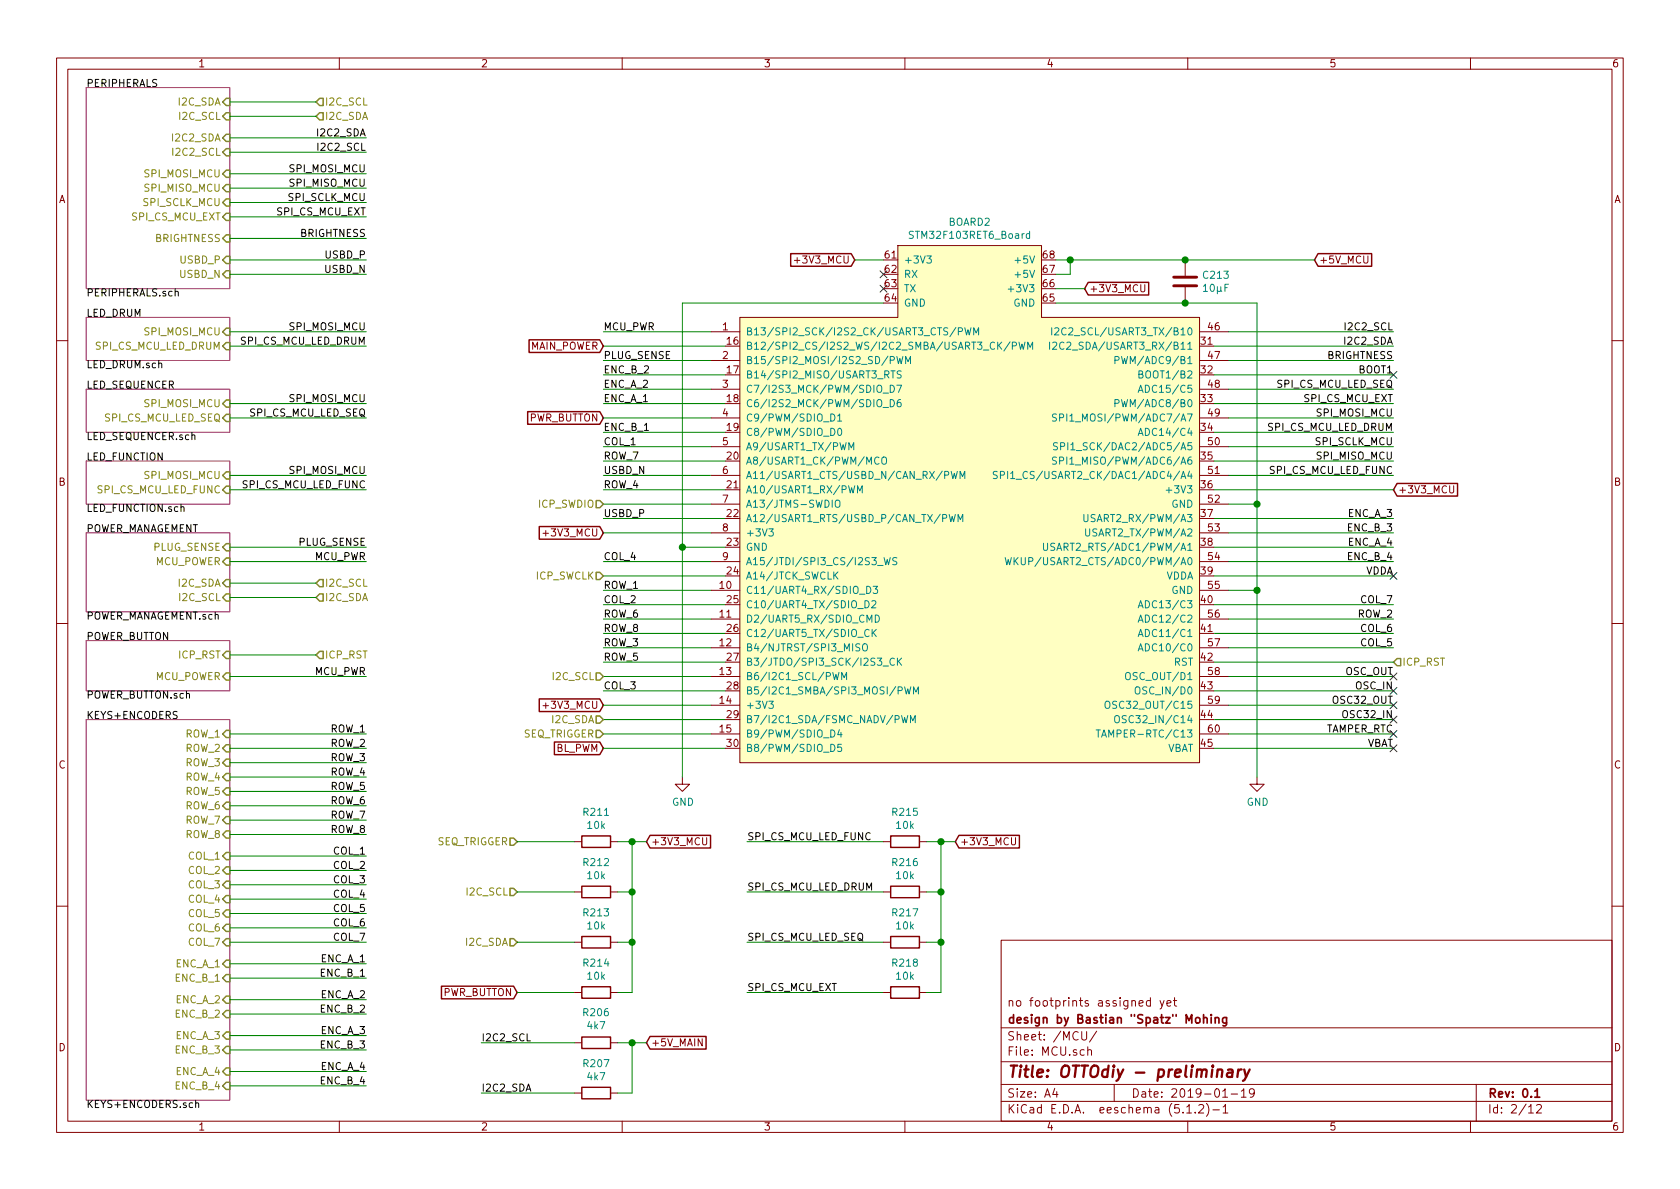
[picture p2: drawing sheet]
<svg xmlns="http://www.w3.org/2000/svg" width="297mm" height="210mm" viewBox="0 0 297 210" stroke-linecap="round" stroke-linejoin="round" font-family="sans-serif">
<g fill="none" stroke="#840000" stroke-width=".18">
<path d="M10 10.3h277v189.9h-277zM12 12.2h273v186.1h-273zM60 10.3v1.9M110 10.3v1.9M160 10.3v1.9M210 10.3v1.9M260 10.3v1.9M125.7 58.7h5.1M130.8 56.1h27.9v-12.7h25.4v12.7h28v78.8h-81.3zM140.5 46h.9M201.7 50.3v1.1l.2 .2h.3l.2-.2v-1.1M209.5 46v2.8"/>
<path d="M209.5 50.8v2.8M212.1 58.7h5.1M10 60.2h2M125.7 63.7h5.1M125.7 68.8h5.1M125.7 73.9h5.1M125.7 79h5.1M212.1 63.7h5.1M212.1 68.8h5.1M212.1 73.9h5.1M212.1 79h5.1M285 60.2h2"/>
<path d="M96 94.3h1M125.7 84.1h5.1M125.7 89.1h5.1M125.7 94.2h5.1M125.7 99.3h5.1M212.1 84.1h5.1M212.1 89.1h5.1M212.1 94.2h5.1M212.1 99.3h5.1M256.3 85.9v1l.2 .3h.3l.2-.3v-1M10 110.3h2M125.7 104.4h5.1"/>
<path d="M125.7 109.5h5.1M125.7 114.5h5.1M125.7 119.6h5.1M212.1 104.4h5.1M212.1 109.5h5.1M212.1 114.5h5.1M212.1 119.6h5.1M285 110.3h2M96 124.8h1M120.6 137.4v1.3h1.3l-1.3 1.2-1.2-1.2h1.2M125.7 124.7h5.1M125.7 129.8h5.1"/>
<path d="M212.1 124.7h5.1M212.1 129.8h5.1M222.2 137.4v1.3h1.3l-1.3 1.2-1.2-1.2h1.2M101.6 157.7h1.3M101.6 148.8h1.3M107.9 157.7h1.3M107.9 148.8h1.3M124.2 148.1v1.1l.3 .2h.2l.2-.2v-1.1M156.2 157.7h1.3M156.2 148.8h1.3M162.6 157.7h1.2M162.6 148.8h1.2"/>
<path d="M178.8 148.1v1.1l.3 .2h.2l.3-.2v-1.1M10 160.2h2M101.6 166.6h1.3M101.6 175.5h1.3M107.9 166.6h1.3M107.9 175.5h1.3M156.2 166.6h1.3M156.2 175.5h1.3M162.6 166.6h1.2M162.6 175.5h1.2M177 166.3h108v32h-108zM203.4 177l-.4-.1-.3 .3 .1 .6h.6"/>
<path d="M203.4 176.4v1.5M205.1 176.9l.4 1M205.8 176.9l-.5 1.4-.2 .1M206.3 177.4l.7-.1v-.3l-.4-.1-.3 .2 .1 .7h.6M207.5 176.9h.6M207.7 176.4v1.3l.4 .2M285 160.2h2M60 198.3v1.9M101.6 184.4h1.3M101.6 193.3h1.3M107.9 184.4h1.3M107.9 193.3h1.3"/>
<path d="M110 198.3v1.9M160 198.3v1.9M177 194.8h108M177 191.8h108M177 187.8h108M177 181.8h108M186.5 192.5l-.4 1h1M186.8 193v1M191.3 182.4v1.2l.3 .3h.2l.3-.3v-1.2M192.3 185.7h.1a.37 .37 0 0 1 .6 .1v.8M192.3 185.1v1.5M193.9 182.3l-1.3 2"/>
<path d="M197 191.8v3M209.8 195.8l.5-.5v1.5M209.8 196.8h.9M210 198.3v1.9M211.3 196.7v.1M212 195.5l.2-.2h.3l.3 .5-.9 1h.9M213.3 195.1a1.71 1.71 0 0 1 0 2.3M214.5 196.3h1.1M216.2 194h.8M216.3 195.8l.4-.5v1.5M216.3 196.8h.8M217.7 193.5h1.1"/>
<path d="M219.5 193l.4-.5v1.5M219.5 194h.8M221.8 193.2l-.3 .3h-.3l-.3-.3v-.4l.2-.2 .4-.1 .2 .2a1.13 1.13 0 0 1-.2 1.2l-.4 .1M260 198.3v1.9M261 191.8v6.5M270.3 195.8l.4-.5v1.5M270.3 196.8h.8M271.7 195.5l.2-.2h.4l.2 .5-.9 1h.9"/>
</g>
<path d="M212.8 179.4v1.5M214.1 179.4v.2M214.1 179.9v1M214.9 179.9v1M216.9 179.9v1.2l-.3 .3h-.4M212.8 180.1l.2-.2 .4 .1v.9M214.9 180.1v-.1a.37 .37 0 0 1 .6 .1v.8M216.9 180l-.5-.1-.2 .3v.6l.2 .1 .5-.1M271.4 193l.4-.5v1.5M271.4 194h.8" fill="none" stroke="#840000" stroke-width=".3"/>
<path d="M215.3 189.3a.5 .5 0 0 1 .8 .1l-.1 1M217.1 189.2h.8l-.1 1.2M217.9 189.6l-.7 .1a.41 .41 0 0 0-.3 .3 .41 .41 0 0 0 .2 .4l.7-.1M218.9 189.1l-.1 1.3M219.5 189.1a.55 .55 0 0 0-.6 .4M220 189.1l.3 1.3M221 189.1l-.9 1.8-.3 .2" fill="none" stroke="#840000" stroke-width=".41"/>
<g fill="none" stroke="#008400" stroke-width=".18">
<path d="M40.6 18h15.3M40.6 20.6h15.3M40.6 24.4h24.2M40.6 26.9h24.2M40.6 30.7h24.2M40.6 33.3h24.2M40.6 35.8h24.2M40.6 38.3h24.2M40.6 58.7h24.2M40.6 48.5h24.2M40.6 46h24.2M40.6 42.2h24.2"/>
<path d="M106.7 58.7h19M151.1 46h5.1M156.2 53.6h-35.6v83.8M186.7 53.6h35.5v83.8M186.7 46h45.7M186.7 51h5.1M189.2 46v2.5h-2.5M217.2 58.7h29.2M40.6 61.2h24.2M40.6 71.4h24.2M40.6 73.9h24.2M106.7 61.2h21.6"/>
<path d="M106.7 63.7h19M106.7 66.3h21.6M106.7 68.8h19M106.7 71.4h21.6M106.7 73.9h19M106.7 76.4h21.6M106.7 79h19M214.6 61.2h31.8M214.6 66.3h31.8M214.6 71.4h31.8M214.6 76.4h31.8M217.2 63.7h29.2"/>
<path d="M217.2 68.8h29.2M217.2 73.9h29.2M217.2 79h29.2M40.6 96.8h24.2M40.6 84.1h24.2M40.6 86.6h24.2M40.6 99.3h24.2M106.7 84.1h19M106.7 89.1h19M106.7 91.7h21.6M106.7 94.2h19M106.7 81.5h21.6"/>
<path d="M106.7 86.6h21.6M106.7 99.3h19M120.6 96.8h7.7M214.6 96.8h31.8M214.6 91.7h31.8M214.6 81.5h31.8M214.6 86.6h31.8M217.2 84.1h29.2M217.2 89.1h5M217.2 94.2h29.2M217.2 99.3h29.2M40.6 119.6h24.2"/>
<path d="M40.6 103.1h15.3M40.6 105.7h15.3M40.6 115.8h15.3M106.7 104.4h19M106.7 101.8h21.6M106.7 119.6h19M106.7 117.1h21.6M106.7 106.9h21.6M106.7 109.5h19M106.7 112h21.6M106.7 114.5h19M214.6 101.8h31.8"/>
<path d="M214.6 117.1h31.8M214.6 106.9h31.8M214.6 112h31.8M217.2 104.4h5M217.2 119.6h29.2M217.2 109.5h29.2M217.2 114.5h29.2M40.6 129.8h24.2M40.6 132.3h24.2M40.6 134.9h24.2M40.6 137.4h24.2M40.6 139.9h24.2"/>
<path d="M106.7 124.7h19M106.7 127.2h21.6M106.7 129.8h19M106.7 132.3h21.6M106.7 122.2h21.6M214.6 127.2h31.8M214.6 132.3h31.8M214.6 122.2h31.8M217.2 124.7h29.2M217.2 129.8h29.2M40.6 142.5h24.2M40.6 145h24.2"/>
<path d="M40.6 147.6h24.2M40.6 151.4h24.2M40.6 153.9h24.2M40.6 156.5h24.2M40.6 159h24.2M91.4 148.8h10.2M91.4 157.7h10.2M109.2 148.8h5.1M109.2 157.7h2.6M111.8 148.8v26.7h-2.6M132.1 148.8h24.1M132.1 157.7h24.1"/>
<path d="M163.8 148.8h5.1M163.8 157.7h2.6M166.4 148.8v26.7h-2.6M40.6 166.6h24.2M40.6 161.5h24.2M40.6 164.1h24.2M40.6 173h24.2M40.6 176.8h24.2M40.6 179.3h24.2M40.6 170.4h24.2M91.4 166.6h10.2M91.4 175.5h10.2"/>
<path d="M109.2 166.6h2.6M132.1 166.6h24.1M132.1 175.5h24.1M163.8 166.6h2.6M40.6 183.1h24.2M40.6 185.7h24.2M40.6 189.5h24.2M40.6 192h24.2M85.1 184.4h16.5M85.1 193.3h16.5M109.2 184.4h5.1M111.8 184.4v8.9h-2.6"/>
</g>
<g fill="#008400" stroke="#008400" stroke-width=".25">
<circle cx="222.3" cy="104.4" r=".51"/>
<circle cx="120.7" cy="96.8" r=".51"/>
<circle cx="111.8" cy="184.4" r=".51"/>
<circle cx="189.2" cy="46" r=".51"/>
<circle cx="222.3" cy="89.1" r=".51"/>
<circle cx="209.6" cy="53.6" r=".51"/>
<circle cx="209.6" cy="46" r=".51"/>
<circle cx="166.4" cy="148.8" r=".51"/>
<circle cx="111.8" cy="148.8" r=".51"/>
<circle cx="111.8" cy="157.7" r=".51"/>
<circle cx="111.8" cy="166.6" r=".51"/>
<circle cx="166.4" cy="157.7" r=".51"/>
<circle cx="166.4" cy="166.6" r=".51"/>
</g>
<g fill="none" stroke="#840000" stroke-width=".25">
<path d="M139.8 44.9h10.7l.6 1.1-.6 1.1h-10.7zM192.4 49.9h10.7v2.3h-10.7l-.6-1.2zM233 44.9h9.5v2.2h-9.5l-.6-1.1zM93.3 72.8h12.7l.7 1.1-.7 1.1h-12.7zM93.5 60.1h12.5l.7 1.1-.7 1.1h-12.5zM95.4 93.1h10.6l.7 1.1-.7 1.1h-10.6zM247 85.5h10.7v2.2h-10.7l-.6-1.1zM95.4 123.6h10.6l.7 1.1-.7 1.1h-10.6zM98 131.2h8l.7 1.1-.7 1.1h-8zM102.9 156.7h5v2h-5zM102.9 147.8h5v2.1h-5zM114.9 147.7h10.7v2.3h-10.7l-.6-1.2z"/>
<path d="M157.5 147.8h5.1v2.1h-5.1zM157.5 156.7h5.1v2h-5.1zM169.5 147.7h10.7v2.3h-10.7l-.6-1.2zM78.1 174.4h12.7l.6 1.1-.6 1.1h-12.7zM102.9 165.6h5v2h-5zM102.9 174.5h5v2h-5zM157.5 165.6h5.1v2h-5.1zM157.5 174.5h5.1v2h-5.1zM102.9 183.4h5v2h-5zM102.9 192.3h5v2h-5zM114.9 183.3h9.9v2.2h-9.9l-.6-1.1z"/>
</g>
<g fill="none" stroke="#000084" stroke-width=".18">
<path d="M155.6 47.9l1.2 1.2M155.6 50.4l1.2 1.3M156.8 47.9l-1.2 1.2M156.8 50.4l-1.2 1.3M245.8 65.7l1.2 1.2M247 65.7l-1.2 1.2M245.8 119l1.2 1.2M245.8 101.2l1.2 1.3M247 119l-1.2 1.2M247 101.2l-1.2 1.3M245.8 121.6l1.2 1.2M245.8 124.1l1.2 1.2"/>
<path d="M245.8 126.6l1.2 1.3M245.8 129.2l1.2 1.2M245.8 131.7l1.2 1.2M247 121.6l-1.2 1.2M247 124.1l-1.2 1.2M247 126.6l-1.2 1.3M247 129.2l-1.2 1.2M247 131.7l-1.2 1.2"/>
</g>
<path d="M207.5 50.5h4.1M207.5 49h4.1" fill="none" stroke="#840000" stroke-width=".51"/>
<g fill="none" stroke="#848400" stroke-width=".25">
<path d="M39.4 18l.6-.6h.6v1.3h-.6zM40 19.9h.6v1.3h-.6l-.6-.6zM55.9 18l.6-.6h.6v1.3h-.6zM56.5 19.9h.6v1.3h-.6l-.6-.6zM39.4 24.4l.6-.7h.6v1.3h-.6zM39.4 26.9l.6-.6h.6v1.3h-.6zM39.4 30.7l.6-.6h.6v1.3h-.6zM39.4 38.3l.6-.6h.6v1.3h-.6zM39.4 33.3l.6-.7h.6v1.3h-.6zM39.4 35.8l.6-.6h.6v1.2h-.6zM39.4 58.7l.6-.7h.6v1.3h-.6zM39.4 42.2l.6-.7h.6v1.3h-.6z"/>
<path d="M39.4 46l.6-.7h.6v1.3h-.6zM39.4 48.5l.6-.6h.6v1.2h-.6zM39.4 61.2l.6-.6h.6v1.2h-.6zM39.4 73.9l.6-.6h.6v1.2h-.6zM39.4 71.4l.6-.7h.6v1.3h-.6zM39.4 96.8l.6-.7h.6v1.3h-.6zM40 98.7h.6v1.2h-.6l-.6-.6zM40 86h.6v1.2h-.6l-.6-.6zM40 83.4h.6v1.3h-.6l-.6-.6zM105.4 88.5h.6l.7 .6-.7 .7h-.6zM39.4 103.1l.6-.6h.6v1.3h-.6zM40 105h.6v1.3h-.6l-.6-.6z"/>
<path d="M40 115.2h.6v1.3h-.6l-.6-.7zM40 119h.6v1.3h-.6l-.6-.7zM55.9 105.7l.6-.7h.6v1.3h-.6zM56.5 115.2h.6v1.3h-.6l-.6-.7zM56.5 102.5h.6v1.3h-.6l-.6-.7zM105.4 119h.6l.7 .6-.7 .7h-.6zM105.4 101.2h.6l.7 .6-.7 .7h-.6zM247 116.5h.6v1.2h-.6l-.6-.6zM39.4 137.4l.6-.6h.6v1.2h-.6zM40 129.2h.6v1.2h-.6l-.6-.6zM40 131.7h.6v1.3h-.6l-.6-.7zM40 134.2h.6v1.3h-.6l-.6-.6z"/>
<path d="M40 139.3h.6v1.3h-.6l-.6-.7zM105.4 126.6h.6l.7 .6-.7 .7h-.6zM105.4 129.2h.6l.7 .6-.7 .6h-.6zM40 141.9h.6v1.2h-.6l-.6-.6zM40 144.4h.6v1.3h-.6l-.6-.7zM40 150.7h.6v1.3h-.6l-.6-.6zM40 153.3h.6v1.3h-.6l-.6-.7zM40 155.8h.6v1.3h-.6l-.6-.6zM40 158.4h.6v1.2h-.6l-.6-.6zM40 146.9h.6v1.3h-.6l-.6-.6zM90.2 157.1h.6l.6 .6-.6 .7h-.6zM90.2 148.2h.6l.6 .6-.6 .7h-.6z"/>
<path d="M39.4 161.5l.6-.6h.6v1.3h-.6zM39.4 173l.6-.7h.6v1.3h-.6zM39.4 166.6l.6-.6h.6v1.3h-.6zM40 163.4h.6v1.3h-.6l-.6-.6zM40 169.8h.6v1.3h-.6l-.6-.7zM40 176.1h.6v1.3h-.6l-.6-.6zM40 178.7h.6v1.3h-.6l-.6-.7zM90.2 166h.6l.6 .6-.6 .7h-.6zM39.4 183.1l.6-.6h.6v1.3h-.6zM39.4 189.5l.6-.7h.6v1.3h-.6zM40 191.4h.6v1.3h-.6l-.6-.7zM40 185h.6v1.3h-.6l-.6-.6z"/>
</g>
<path d="M15.2 15.5h25.4v35.5h-25.4zM15.2 56.1h25.4v7.6h-25.4zM15.2 68.8h25.4v7.6h-25.4zM15.2 94.2h25.4v14h-25.4zM15.2 81.5h25.4v7.6h-25.4zM15.2 113.3h25.4v8.9h-25.4zM15.2 127.2h25.4v67.4h-25.4z" fill="none" stroke="#840084" stroke-width=".18"/>
<path d="M31 51.6l.1-.1 .3 .1 .1 .7M34.6 195.1l.2-.1 .3 .1v.8" fill="none" stroke="#000" stroke-width=".18"/>
<path d="M130.8 56.1h27.9v-12.7h25.4v12.7h28v78.8h-81.3z" fill="#ffffc2" stroke="#ffffc2" stroke-width=".18"/>
<g fill="none" stroke="#008484" stroke-width=".18">
<path d="M161.5 41l-.5-.1-.2 .1v.2l.1 .2 .5 .2 .1 .3-.3 .3-.4-.1M163.9 45.3h.8l-.5 .4 .4 .2v.5l-.2 .1-.5-.1M169 57.9l-1.1 1.6M169.4 58.6h.7l.1-.2-.1-.3-.2-.1h-.5v1.2M170.6 58l.3 1.2 .2-.9 .3 .9 .3-1.2M172.2 59.2v-1.2l.4 .9 .4-.9v1.2M178.3 51.1h.9M182 41.4l-.3-.1-.2 .2 .1 .6h.4M182 40.9v1.3M186 58v1.2M186.5 58.1l.5-.1 .2 .3-.8 .9h.8M188.5 58.1a.6 .6 0 0 0-.9 .4 .6 .6 0 0 0 .6 .7l.3-.1"/>
<path d="M146.9 75.7a.64 .64 0 0 1 .7 .7 .64 .64 0 0 1-.7 .6zM146.9 73.2a.64 .64 0 0 1 .7 .6 .64 .64 0 0 1-.7 .7zM148.1 73.6l.4-.4v1.3M148.1 74.5h.7M148.2 75.9l.2-.2a.69 .69 0 0 1 .4 .7 .69 .69 0 0 1-.4 .6l-.2-.1-.1-.4zM150.1 79.5v-1.2l.4 .9 .5-.9v1.2M156.1 72.1h1M156.1 69.5h1M157.4 70.7a.64 .64 0 0 1 .7 .6 .64 .64 0 0 1-.7 .6zM157.4 63.7l.6-.1 .1-.1v-.3l-.2-.2h-.5v1.3M157.4 68.1a.64 .64 0 0 1 .7 .7 .64 .64 0 0 1-.7 .6zM157.5 65.6h.8"/>
<path d="M157.9 65.6v1.2M158.6 63l.3 1.3 .2-.9 .2 .9 .3-1.3M158.6 68.1h.8l-.5 1.3M159.2 70.7h-.3a.87 .87 0 0 0 0 1.2l.4-.1v-.5l-.4-.2-.3 .3M159.3 65.7l-.4-.1-.2 .1v.4l.5 .2 .1 .3-.2 .2h-.5M160.1 64.3v-1.3l.5 1 .4-1v1.3M178.6 60.4l-1.1 1.7M179 61.2l.6-.1 .1-.2v-.3l-.2-.1h-.5v1.3M180.2 60.5l.2 1.3 .3-.9 .2 .9 .3-1.3M181.7 61.8v-1.3l.4 .9 .5-.9v1.3M185.6 60.5v1.3M186.1 60.6l.5-.1 .2 .4v.2l-.7 .7h.7"/>
<path d="M186.8 73.3l-.5-.1-.2 .1 .1 .5 .5 .2 .1 .2-.2 .3-.5-.1M187 78.4l-.5-.1-.2 .1 .1 .4 .5 .2 .1 .3-.3 .2h-.4M187.4 73.9l.6-.1v-.5l-.2-.1h-.4v1.3M187.5 78.9h.6l.1-.5-.2-.1h-.5v1.2M188.1 60.6a.5 .5 0 0 0-.6 0 .5 .5 0 0 0-.1 .6 .45 .45 0 0 0 .2 .5 .45 .45 0 0 0 .5-.1M197.1 71.3h.6l.2-.2-.1-.3-.2-.1h-.5v1.2M197.1 63.7l.6-.1 .2-.1-.1-.3-.2-.2h-.5v1.3M201.2 77l.5-1.3 .4 1.3M201.2 69.4l.5-1.3 .4 1.3M201.4 66.2l.5-.1 .1-.2v-.2l-.6-.1v1.2h.5l.2-.2v-.2l-.3-.2M201.4 76.7h.6M201.4 69h.6"/>
<path d="M135.9 93.5h.8l-.4 .5 .4 .1v.6l-.2 .1-.6-.1M147.7 88.6a.45 .45 0 0 1 .8 0 .88 .88 0 0 1-.3 1.1h-.3a1.07 1.07 0 0 1-.2-1.1zM151.6 87.2v-1.3l.4 .9 .5-.9v1.3M155.2 100h.9M155.4 80.9a.6 .6 0 0 0-.8 .5 .6 .6 0 0 0 .6 .7l.2-.1M156 81a.45 .45 0 0 1 .7 0 .88 .88 0 0 1-.3 1.1l-.3-.1a1.07 1.07 0 0 1-.1-1zM156.3 98.6l.3 1.3 .3-.9 .2 .9 .3-1.3M158.6 98.7l-.5-.1-.2 .1v.4l.5 .2 .2 .3-.3 .3-.5-.1M166.7 91.6l.6-.1v-.4l-.1-.1h-.5v1.2M167 84h.6l.1-.5-.2-.1h-.5v1.2M167.8 91l.3 1.2 .3-.9 .2 .9 .3-1.2M168.2 83.4l.3 1.2 .2-.9 .3 .9 .3-1.2"/>
<path d="M169.4 92.2v-1.2l.4 .9 .4-.9v1.2M169.7 84.6v-1.2l.5 .9 .4-.9v1.2M176.3 83.4h-.5l-.1 .1v.4l.6 .2v.3l-.2 .2h-.5M176.9 84l.6-.1v-.4l-.1-.1h-.5v1.2M177.7 98.6l.3 1.3 .3-.9 .2 .9 .3-1.3M178.2 83.4v1.2M178.7 83.7l.3-.3v1.2M178.7 84.6h.7M179.3 98.6v1.3M179.5 99.2l.5 .7M180 98.6l-.7 .7M184.5 96.1v1l.2 .2h.3l.2-.2v-1"/>
<path d="M186.5 96.1h-.5l-.2 .1 .1 .4 .5 .2 .1 .3-.2 .2h-.5M186.8 80.9l-.5-.1-.2 .1 .1 .5 .5 .2 .1 .3-.2 .2-.5-.1M187.4 81.5l.6-.1v-.5l-.2-.1h-.4v1.3M191.6 91v1l.3 .2h.2l.3-.2v-1M191.9 93.5v1.1l.3 .2h.2l.3-.2v-1.1M206.2 86.7h1M147.2 118.9l.3 1.3 .3-.9 .2 .9 .3-1.3M147.6 101.7l.6 .7M148.2 101.1l-.8 .8M152 113.9l-.5-.1-.1 .2v.3l.5 .3 .1 .3-.2 .2h-.5M152.6 114l.2-.2a.45 .45 0 0 1 .6 .5v.4l-.2 .4h-.5a.92 .92 0 0 1-.1-1.1zM152.9 106.2a.64 .64 0 0 1 .8 .7 .64 .64 0 0 1-.8 .6z"/>
<path d="M153.2 103.7a.64 .64 0 0 1 .8 .6 .64 .64 0 0 1-.8 .6zM153.7 111.4a.51 .51 0 0 0-.7 0 .51 .51 0 0 0-.1 .6 .46 .46 0 0 0 .2 .5 .46 .46 0 0 0 .6-.1M154.2 106.3l.4-.1 .3 .4-.1 .2-.7 .7h.8M154.2 111.3v1.3M154.4 103.7h.8l-.4 .5 .3 .1v.5l-.2 .1-.5-.1M154.4 111.9l.5 .7M154.8 108.8a.64 .64 0 0 1 .7 .6 .64 .64 0 0 1-.7 .6zM154.9 111.3l-.7 .7M156.1 117.8h1M158.1 116.5a.6 .6 0 0 0-.8 .4 .6 .6 0 0 0 .6 .7l.2-.1M158.7 116.4v1.2M158.9 116.9l.5 .7"/>
<path d="M159.4 116.4l-.7 .7M199.1 119.1a.45 .45 0 0 1 .7 0 .92 .92 0 0 1-.2 1.1l-.4-.1a1.07 1.07 0 0 1-.1-1zM201.2 107.5l.5-1.3 .4 1.3M201.2 112.6l.5-1.3 .4 1.3M201.2 110l.5-1.2 .4 1.2M201.2 115.1l.5-1.3 .4 1.3M201.4 107.1h.6M201.4 112.2h.6M201.4 109.7h.6M201.4 114.8h.6M135.9 124h.8l-.4 .5 .4 .1v.5l-.2 .2-.6-.2M146.9 129.1a.64 .64 0 0 1 .7 .6 .64 .64 0 0 1-.7 .6z"/>
<path d="M146.9 131.6a.64 .64 0 0 1 .7 .7 .64 .64 0 0 1-.7 .6zM148.4 129l-.3 .9h.8M148.7 129.5v.8M148.8 131.6h-.6l-.1 .6 .2-.1 .5 .1v.6l-.2 .1-.5-.1M148.8 120.2v-1.3l.5 .9 .4-.9v1.3M158.8 122.1h.6l.1-.2v-.3l-.2-.1h-.5v1.2M159.4 126.5l.3 1.3 .2-.9 .3 .9 .3-1.3M159.9 121.5l.3 1.2 .3-.9 .2 .9 .3-1.2M161 127.8v-1.3l.4 1 .4-1v1.3M161.5 122.7v-1.2l.5 .9 .4-.9v1.2M193.8 129.1h.7M194.2 129.1v1.2"/>
<path d="M194.8 130.3l.4-1.2 .4 1.2M194.9 130h.6M195.5 124.2l.2-.2a.47 .47 0 0 1 .5 .4v.7l-.3 .2-.3-.1a1 1 0 0 1-.1-1zM197.1 126.7a.45 .45 0 0 1 .8 0 .88 .88 0 0 1-.3 1.1h-.3a1.07 1.07 0 0 1-.2-1.1zM200.8 121.6a.45 .45 0 0 1 .7 0 .88 .88 0 0 1-.3 1.1h-.3a1.07 1.07 0 0 1-.1-1.1z"/>
</g>
<text font-size="2.8" fill="#840000" x="178" y="190.5">Title: OTTOdiy - preliminary</text>
<g font-size="2.1" fill="#840000">
<text x="178" y="178">no footprints assigned yet</text>
<text x="178" y="184">Sheet: /MCU/</text>
<text x="178" y="181">design by Bastian &quot;Spatz&quot; Mohing</text>
<text x="178" y="186.7">File: MCU.sch</text>
<text x="178" y="196.9">KiCad E.D.A. eeschema (5.1.2)-1</text>
<text x="178" y="194.1">Size: A4</text>
<text x="200" y="194.1">Date: 2019-01-19</text>
<text x="263" y="194.1">Rev: 0.1</text>
<text x="263" y="196.9">Id: 2/12</text>
</g>
<g font-size="1.8" fill="#840000">
<text x="35" y="11.9">1</text>
<text x="85" y="11.9">2</text>
<text x="135" y="11.9">3</text>
<text x="185" y="11.9">4</text>
<text x="235" y="11.9">5</text>
<text x="285" y="11.9">6</text>
<text x="10.4" y="35.9">A</text>
<text x="285.4" y="35.9">A</text>
<text x="141.1" y="46.6">+3V3_MCU</text>
<text x="156.5" y="45.7">61</text>
<text x="184.5" y="45.7">68</text>
<text x="233.2" y="46.6">+5V_MCU</text>
<text x="156.5" y="48.3">62</text>
<text x="156.5" y="50.8">63</text>
<text x="156.5" y="53.3">64</text>
<text x="184.5" y="53.3">65</text>
<text x="184.5" y="50.8">66</text>
<text x="184.5" y="48.3">67</text>
<text x="192.6" y="51.7">+3V3_MCU</text>
<text x="127.8" y="58.4">1</text>
<text x="213.7" y="58.4">46</text>
<text x="93.7" y="61.8">MAIN_POWER</text>
<text x="127.8" y="63.5">2</text>
<text x="128.6" y="61">16</text>
<text x="212.4" y="61">31</text>
<text x="213.7" y="63.5">47</text>
<text x="127.8" y="68.6">3</text>
<text x="128.6" y="66">17</text>
<text x="128.6" y="71.1">18</text>
<text x="212.4" y="66">32</text>
<text x="212.4" y="71.1">33</text>
<text x="213.7" y="68.6">48</text>
<text x="93.4" y="74.5">PWR_BUTTON</text>
<text x="127.8" y="73.7">4</text>
<text x="128.6" y="76.2">19</text>
<text x="212.4" y="76.2">34</text>
<text x="213.7" y="73.7">49</text>
<text x="127.8" y="78.7">5</text>
<text x="127.8" y="83.8">6</text>
<text x="128.6" y="81.3">20</text>
<text x="212.4" y="81.3">35</text>
<text x="213.7" y="78.7">50</text>
<text x="213.7" y="83.8">51</text>
<text x="10.4" y="85.9">B</text>
<text x="127.8" y="88.9">7</text>
<text x="128.6" y="86.4">21</text>
<text x="212.4" y="86.4">36</text>
<text x="213.7" y="88.9">52</text>
<text x="247.2" y="87.2">+3V3_MCU</text>
<text x="285.4" y="85.9">B</text>
<text x="96.7" y="94.9">+3V3_MCU</text>
<text x="127.8" y="94">8</text>
<text x="128.6" y="91.4">22</text>
<text x="212.4" y="91.4">37</text>
<text x="213.7" y="94">53</text>
<text x="127.8" y="99.1">9</text>
<text x="128.6" y="96.5">23</text>
<text x="128.6" y="101.6">24</text>
<text x="212.4" y="96.5">38</text>
<text x="212.4" y="101.6">39</text>
<text x="213.7" y="99.1">54</text>
<text x="127.3" y="104.1">10</text>
<text x="128.6" y="106.7">25</text>
<text x="212.4" y="106.7">40</text>
<text x="213.7" y="104.1">55</text>
<text x="127.3" y="109.2">11</text>
<text x="128.6" y="111.8">26</text>
<text x="212.4" y="111.8">41</text>
<text x="213.7" y="109.2">56</text>
<text x="127.3" y="114.3">12</text>
<text x="127.3" y="119.4">13</text>
<text x="128.6" y="116.8">27</text>
<text x="212.4" y="116.8">42</text>
<text x="213.7" y="114.3">57</text>
<text x="213.7" y="119.4">58</text>
<text x="96.7" y="125.3">+3V3_MCU</text>
<text x="127.3" y="124.5">14</text>
<text x="128.6" y="121.9">28</text>
<text x="212.4" y="121.9">43</text>
<text x="213.7" y="124.5">59</text>
<text x="127.3" y="129.5">15</text>
<text x="128.6" y="127">29</text>
<text x="212.4" y="127">44</text>
<text x="213.7" y="129.5">60</text>
<text x="10.4" y="135.9">C</text>
<text x="98.2" y="133">BL_PWM</text>
<text x="128.6" y="132.1">30</text>
<text x="212.4" y="132.1">45</text>
<text x="285.4" y="135.9">C</text>
<text x="115.1" y="149.5">+3V3_MCU</text>
<text x="169.7" y="149.5">+3V3_MCU</text>
<text x="78.2" y="176.1">PWR_BUTTON</text>
<text x="10.4" y="185.9">D</text>
<text x="115.1" y="185">+5V_MAIN</text>
<text x="285.4" y="185.9">D</text>
<text x="35" y="199.9">1</text>
<text x="85" y="199.9">2</text>
<text x="135" y="199.9">3</text>
<text x="185" y="199.9">4</text>
<text x="235" y="199.9">5</text>
<text x="285" y="199.9">6</text>
</g>
<g font-size="1.8">
<text x="15.2" y="15.4">PERIPHERALS</text>
<text x="56.3" y="24.1">I2C2_SDA</text>
<text x="56.5" y="26.7">I2C2_SCL</text>
<text x="51.1" y="35.6">SPI_SCLK_MCU</text>
<text x="51.4" y="33">SPI_MISO_MCU</text>
<text x="51.4" y="30.5">SPI_MOSI_MCU</text>
<text x="49" y="38.1">SPI_CS_MCU_EXT</text>
<text x="53.2" y="41.9">BRIGHTNESS</text>
<text x="57.6" y="45.7">USBD_P</text>
<text x="15.2" y="52.4">PERIPHERALS.sch</text>
<text x="57.5" y="48.3">USBD_N</text>
<text x="15.2" y="56">LED_DRUM</text>
<text x="51.4" y="58.4">SPI_MOSI_MCU</text>
<text x="106.7" y="58.4">MCU_PWR</text>
<text x="238.1" y="58.4">I2C2_SCL</text>
<text x="15.2" y="65.1">LED_DRUM.sch</text>
<text x="42.6" y="61">SPI_CS_MCU_LED_DRUM</text>
<text x="106.7" y="63.5">PLUG_SENSE</text>
<text x="234.8" y="63.5">BRIGHTNESS</text>
<text x="237.9" y="61">I2C2_SDA</text>
<text x="15.2" y="68.7">LED_SEQUENCER</text>
<text x="51.4" y="71.1">SPI_MOSI_MCU</text>
<text x="106.7" y="68.6">ENC_A_2</text>
<text x="106.7" y="66">ENC_B_2</text>
<text x="106.7" y="71.1">ENC_A_1</text>
<text x="225.8" y="68.6">SPI_CS_MCU_LED_SEQ</text>
<text x="230.7" y="71.1">SPI_CS_MCU_EXT</text>
<text x="240.3" y="66">BOOT1</text>
<text x="15.2" y="77.8">LED_SEQUENCER.sch</text>
<text x="44.2" y="73.7">SPI_CS_MCU_LED_SEQ</text>
<text x="106.7" y="76.2">ENC_B_1</text>
<text x="224.3" y="76.2">SPI_CS_MCU_LED_DRUM</text>
<text x="233" y="73.7">SPI_MOSI_MCU</text>
<text x="15.2" y="81.4">LED_FUNCTION</text>
<text x="51.4" y="83.8">SPI_MOSI_MCU</text>
<text x="106.7" y="83.8">USBD_N</text>
<text x="106.7" y="78.7">COL_1</text>
<text x="106.7" y="81.3">ROW_7</text>
<text x="224.7" y="83.8">SPI_CS_MCU_LED_FUNC</text>
<text x="232.7" y="78.7">SPI_SCLK_MCU</text>
<text x="233" y="81.3">SPI_MISO_MCU</text>
<text x="43.1" y="86.4">SPI_CS_MCU_LED_FUNC</text>
<text x="106.7" y="86.4">ROW_4</text>
<text x="15.2" y="94.1">POWER_MANAGEMENT</text>
<text x="15.2" y="90.5">LED_FUNCTION.sch</text>
<text x="106.7" y="91.4">USBD_P</text>
<text x="238.4" y="91.4">ENC_A_3</text>
<text x="238.4" y="94">ENC_B_3</text>
<text x="52.9" y="96.5">PLUG_SENSE</text>
<text x="55.6" y="99.1">MCU_PWR</text>
<text x="106.7" y="99.1">COL_4</text>
<text x="238.4" y="96.5">ENC_A_4</text>
<text x="238.4" y="99.1">ENC_B_4</text>
<text x="241.4" y="101.6">VDDA</text>
<text x="106.7" y="104.1">ROW_1</text>
<text x="106.7" y="106.7">COL_2</text>
<text x="240.7" y="106.7">COL_7</text>
<text x="15.2" y="109.6">POWER_MANAGEMENT.sch</text>
<text x="15.2" y="113.2">POWER_BUTTON</text>
<text x="106.7" y="109.2">ROW_6</text>
<text x="106.7" y="111.8">ROW_8</text>
<text x="240.1" y="109.2">ROW_2</text>
<text x="240.7" y="111.8">COL_6</text>
<text x="55.6" y="119.4">MCU_PWR</text>
<text x="106.7" y="114.3">ROW_3</text>
<text x="106.7" y="116.8">ROW_5</text>
<text x="237.8" y="119.4">OSC_OUT</text>
<text x="240.7" y="114.3">COL_5</text>
<text x="15.2" y="123.5">POWER_BUTTON.sch</text>
<text x="106.7" y="121.9">COL_3</text>
<text x="235.9" y="124.5">OSC32_OUT</text>
<text x="239.8" y="121.9">OSC_IN</text>
<text x="15.2" y="127.1">KEYS+ENCODERS</text>
<text x="58.5" y="129.5">ROW_1</text>
<text x="234.3" y="129.5">TAMPER_RTC</text>
<text x="237.8" y="127">OSC32_IN</text>
<text x="58.5" y="132.1">ROW_2</text>
<text x="58.5" y="134.6">ROW_3</text>
<text x="58.5" y="137.2">ROW_4</text>
<text x="241.6" y="132.1">VBAT</text>
<text x="58.5" y="139.7">ROW_5</text>
<text x="58.5" y="142.2">ROW_6</text>
<text x="58.5" y="144.8">ROW_7</text>
<text x="58.5" y="147.3">ROW_8</text>
<text x="132.1" y="148.6">SPI_CS_MCU_LED_FUNC</text>
<text x="59.1" y="151.1">COL_1</text>
<text x="59.1" y="153.7">COL_2</text>
<text x="59.1" y="156.2">COL_3</text>
<text x="59.1" y="158.7">COL_4</text>
<text x="59.1" y="161.3">COL_5</text>
<text x="132.1" y="157.5">SPI_CS_MCU_LED_DRUM</text>
<text x="59.1" y="163.8">COL_6</text>
<text x="59.1" y="166.4">COL_7</text>
<text x="132.1" y="166.4">SPI_CS_MCU_LED_SEQ</text>
<text x="56.8" y="172.7">ENC_B_1</text>
<text x="56.8" y="170.2">ENC_A_1</text>
<text x="56.8" y="176.5">ENC_A_2</text>
<text x="56.8" y="179.1">ENC_B_2</text>
<text x="132.1" y="175.3">SPI_CS_MCU_EXT</text>
<text x="56.8" y="182.9">ENC_A_3</text>
<text x="56.8" y="185.4">ENC_B_3</text>
<text x="85.1" y="184.1">I2C2_SCL</text>
<text x="56.8" y="189.2">ENC_A_4</text>
<text x="56.8" y="191.8">ENC_B_4</text>
<text x="15.2" y="195.9">KEYS+ENCODERS.sch</text>
<text x="85.1" y="193">I2C2_SDA</text>
</g>
<g font-size="1.8" fill="#848400">
<text x="31.6" y="18.7">I2C_SDA</text>
<text x="31.9" y="21.2">I2C_SCL</text>
<text x="57.4" y="18.7">I2C_SCL</text>
<text x="57.4" y="21.2">I2C_SDA</text>
<text x="30.7" y="25">I2C2_SDA</text>
<text x="30.9" y="27.6">I2C2_SCL</text>
<text x="25.8" y="31.4">SPI_MOSI_MCU</text>
<text x="25.8" y="33.9">SPI_MISO_MCU</text>
<text x="23.4" y="39">SPI_CS_MCU_EXT</text>
<text x="25.5" y="36.4">SPI_SCLK_MCU</text>
<text x="27.5" y="42.8">BRIGHTNESS</text>
<text x="32" y="46.6">USBD_P</text>
<text x="31.9" y="49.1">USBD_N</text>
<text x="25.8" y="59.3">SPI_MOSI_MCU</text>
<text x="17" y="61.8">SPI_CS_MCU_LED_DRUM</text>
<text x="18.6" y="74.5">SPI_CS_MCU_LED_SEQ</text>
<text x="25.8" y="72">SPI_MOSI_MCU</text>
<text x="17.4" y="87.2">SPI_CS_MCU_LED_FUNC</text>
<text x="25.8" y="84.7">SPI_MOSI_MCU</text>
<text x="95.2" y="89.8">ICP_SWDIO</text>
<text x="27.2" y="97.4">PLUG_SENSE</text>
<text x="27.4" y="99.9">MCU_POWER</text>
<text x="31.6" y="103.8">I2C_SDA</text>
<text x="31.9" y="106.3">I2C_SCL</text>
<text x="57.4" y="103.8">I2C_SCL</text>
<text x="57.4" y="106.3">I2C_SDA</text>
<text x="94.7" y="102.5">ICP_SWCLK</text>
<text x="31.6" y="116.5">ICP_RST</text>
<text x="57.4" y="116.5">ICP_RST</text>
<text x="247.9" y="117.7">ICP_RST</text>
<text x="27.4" y="120.3">MCU_POWER</text>
<text x="97.9" y="120.3">I2C_SCL</text>
<text x="32.8" y="130.4">ROW_1</text>
<text x="92.4" y="130.4">SEQ_TRIGGER</text>
<text x="97.7" y="127.9">I2C_SDA</text>
<text x="32.8" y="133">ROW_2</text>
<text x="32.8" y="135.5">ROW_3</text>
<text x="32.8" y="138">ROW_4</text>
<text x="32.8" y="140.6">ROW_5</text>
<text x="32.8" y="143.1">ROW_6</text>
<text x="32.8" y="145.7">ROW_7</text>
<text x="32.8" y="148.2">ROW_8</text>
<text x="77.1" y="149.5">SEQ_TRIGGER</text>
<text x="33.4" y="152">COL_1</text>
<text x="33.4" y="154.6">COL_2</text>
<text x="33.4" y="157.1">COL_3</text>
<text x="33.4" y="159.6">COL_4</text>
<text x="82.7" y="158.4">I2C_SCL</text>
<text x="33.4" y="162.2">COL_5</text>
<text x="33.4" y="164.7">COL_6</text>
<text x="33.4" y="167.3">COL_7</text>
<text x="82.4" y="167.3">I2C_SDA</text>
<text x="31.2" y="171.1">ENC_A_1</text>
<text x="31.2" y="173.6">ENC_B_1</text>
<text x="31.2" y="177.4">ENC_A_2</text>
<text x="31.2" y="180">ENC_B_2</text>
<text x="31.2" y="183.8">ENC_A_3</text>
<text x="31.2" y="190.1">ENC_A_4</text>
<text x="31.2" y="186.3">ENC_B_3</text>
<text x="31.2" y="192.7">ENC_B_4</text>
</g>
<g font-size="1.8" fill="#008484">
<text x="167.7" y="39.9">BOARD2</text>
<text x="159.8" y="46.6">+3V3</text>
<text x="161.3" y="42.2">STM32F103RET6_Board</text>
<text x="179.9" y="46.6">+5V</text>
<text x="159.8" y="49.1">RX</text>
<text x="159.8" y="51.7">TX</text>
<text x="178.9" y="51.7">+3V3</text>
<text x="179.9" y="49.1">+5V</text>
<text x="212.9" y="49.3">C213</text>
<text x="212.9" y="51.6">10µF</text>
<text x="131.8" y="59.3">B13/SPI2_SCK/I2S2_CK/USART3_CTS/PWM</text>
<text x="159.8" y="54.2">GND</text>
<text x="179.2" y="54.2">GND</text>
<text x="188.3" y="59.3">I2C2_SCL/USART3_TX/B10</text>
<text x="131.8" y="61.8">B12/SPI2_CS/I2S2_WS/I2C2_SMBA/USART3_CK/PWM</text>
<text x="131.8" y="64.4">B15/SPI2_MOSI/I2S2_SD/PWM</text>
<text x="187.9" y="61.8">I2C2_SDA/USART3_RX/B11</text>
<text x="198.7" y="64.4">PWM/ADC9/B1</text>
<text x="131.8" y="66.9">B14/SPI2_MISO/USART3_RTS</text>
<text x="131.8" y="69.5">C7/I2S3_MCK/PWM/SDIO_D7</text>
<text x="202.2" y="66.9">BOOT1/B2</text>
<text x="202.5" y="69.5">ADC15/C5</text>
<text x="131.8" y="72">C6/I2S2_MCK/PWM/SDIO_D6</text>
<text x="131.8" y="77.1">C8/PWM/SDIO_D0</text>
<text x="131.8" y="74.5">C9/PWM/SDIO_D1</text>
<text x="188.8" y="74.5">SPI1_MOSI/PWM/ADC7/A7</text>
<text x="198.7" y="72">PWM/ADC8/B0</text>
<text x="202.5" y="77.1">ADC14/C4</text>
<text x="131.8" y="82.2">A8/USART1_CK/PWM/MCO</text>
<text x="131.8" y="79.6">A9/USART1_TX/PWM</text>
<text x="188.8" y="82.2">SPI1_MISO/PWM/ADC6/A6</text>
<text x="189.2" y="79.6">SPI1_SCK/DAC2/ADC5/A5</text>
<text x="131.8" y="87.2">A10/USART1_RX/PWM</text>
<text x="131.8" y="84.7">A11/USART1_CTS/USBD_N/CAN_RX/PWM</text>
<text x="131.8" y="89.8">A13/JTMS-SWDIO</text>
<text x="179.3" y="84.7">SPI1_CS/USART2_CK/DAC1/ADC4/A4</text>
<text x="206.9" y="87.2">+3V3</text>
<text x="207.1" y="89.8">GND</text>
<text x="131.8" y="92.3">A12/USART1_RTS/USBD_P/CAN_TX/PWM</text>
<text x="131.8" y="94.9">+3V3</text>
<text x="193" y="92.3">USART2_RX/PWM/A3</text>
<text x="193.2" y="94.9">USART2_TX/PWM/A2</text>
<text x="131.8" y="97.4">GND</text>
<text x="131.8" y="99.9">A15/JTDI/SPI3_CS/I2S3_WS</text>
<text x="180.7" y="99.9">WKUP/USART2_CTS/ADC0/PWM/A0</text>
<text x="186.6" y="97.4">USART2_RTS/ADC1/PWM/A1</text>
<text x="131.8" y="105">C11/UART4_RX/SDIO_D3</text>
<text x="131.8" y="102.5">A14/JTCK_SWCLK</text>
<text x="131.8" y="107.6">C10/UART4_TX/SDIO_D2</text>
<text x="202.5" y="107.6">ADC13/C3</text>
<text x="206.1" y="102.5">VDDA</text>
<text x="207.1" y="105">GND</text>
<text x="131.8" y="110.1">D2/UART5_RX/SDIO_CMD</text>
<text x="131.8" y="112.6">C12/UART5_TX/SDIO_CK</text>
<text x="202.5" y="112.6">ADC11/C1</text>
<text x="202.5" y="110.1">ADC12/C2</text>
<text x="131.8" y="115.2">B4/NJTRST/SPI3_MISO</text>
<text x="131.8" y="117.7">B3/JTDO/SPI3_SCK/I2S3_CK</text>
<text x="202.5" y="115.2">ADC10/C0</text>
<text x="207.5" y="117.7">RST</text>
<text x="131.8" y="120.3">B6/I2C1_SCL/PWM</text>
<text x="131.8" y="125.3">+3V3</text>
<text x="131.8" y="122.8">B5/I2C1_SMBA/SPI3_MOSI/PWM</text>
<text x="196.8" y="125.3">OSC32_OUT/C15</text>
<text x="199.8" y="120.3">OSC_OUT/D1</text>
<text x="201.7" y="122.8">OSC_IN/D0</text>
<text x="131.8" y="130.4">B9/PWM/SDIO_D4</text>
<text x="131.8" y="127.9">B7/I2C1_SDA/FSMC_NADV/PWM</text>
<text x="195.7" y="130.4">TAMPER-RTC/C13</text>
<text x="198.8" y="127.9">OSC32_IN/C14</text>
<text x="131.8" y="133">B8/PWM/SDIO_D5</text>
<text x="206.2" y="133">VBAT</text>
<text x="118.8" y="142.5">GND</text>
<text x="220.4" y="142.5">GND</text>
<text x="103.3" y="144.3">R211</text>
<text x="103.9" y="146.6">10k</text>
<text x="157.9" y="144.3">R215</text>
<text x="158.5" y="146.6">10k</text>
<text x="103.3" y="153.2">R212</text>
<text x="103.9" y="155.5">10k</text>
<text x="157.9" y="153.2">R216</text>
<text x="158.5" y="155.5">10k</text>
<text x="103.3" y="162">R213</text>
<text x="103.9" y="164.4">10k</text>
<text x="157.9" y="162">R217</text>
<text x="158.5" y="164.4">10k</text>
<text x="103.3" y="170.9">R214</text>
<text x="103.9" y="173.2">10k</text>
<text x="157.9" y="170.9">R218</text>
<text x="158.5" y="173.2">10k</text>
<text x="103.3" y="179.7">R206</text>
<text x="103.9" y="182">4k7</text>
<text x="103.3" y="188.7">R207</text>
<text x="103.9" y="191">4k7</text>
</g>
</svg>
